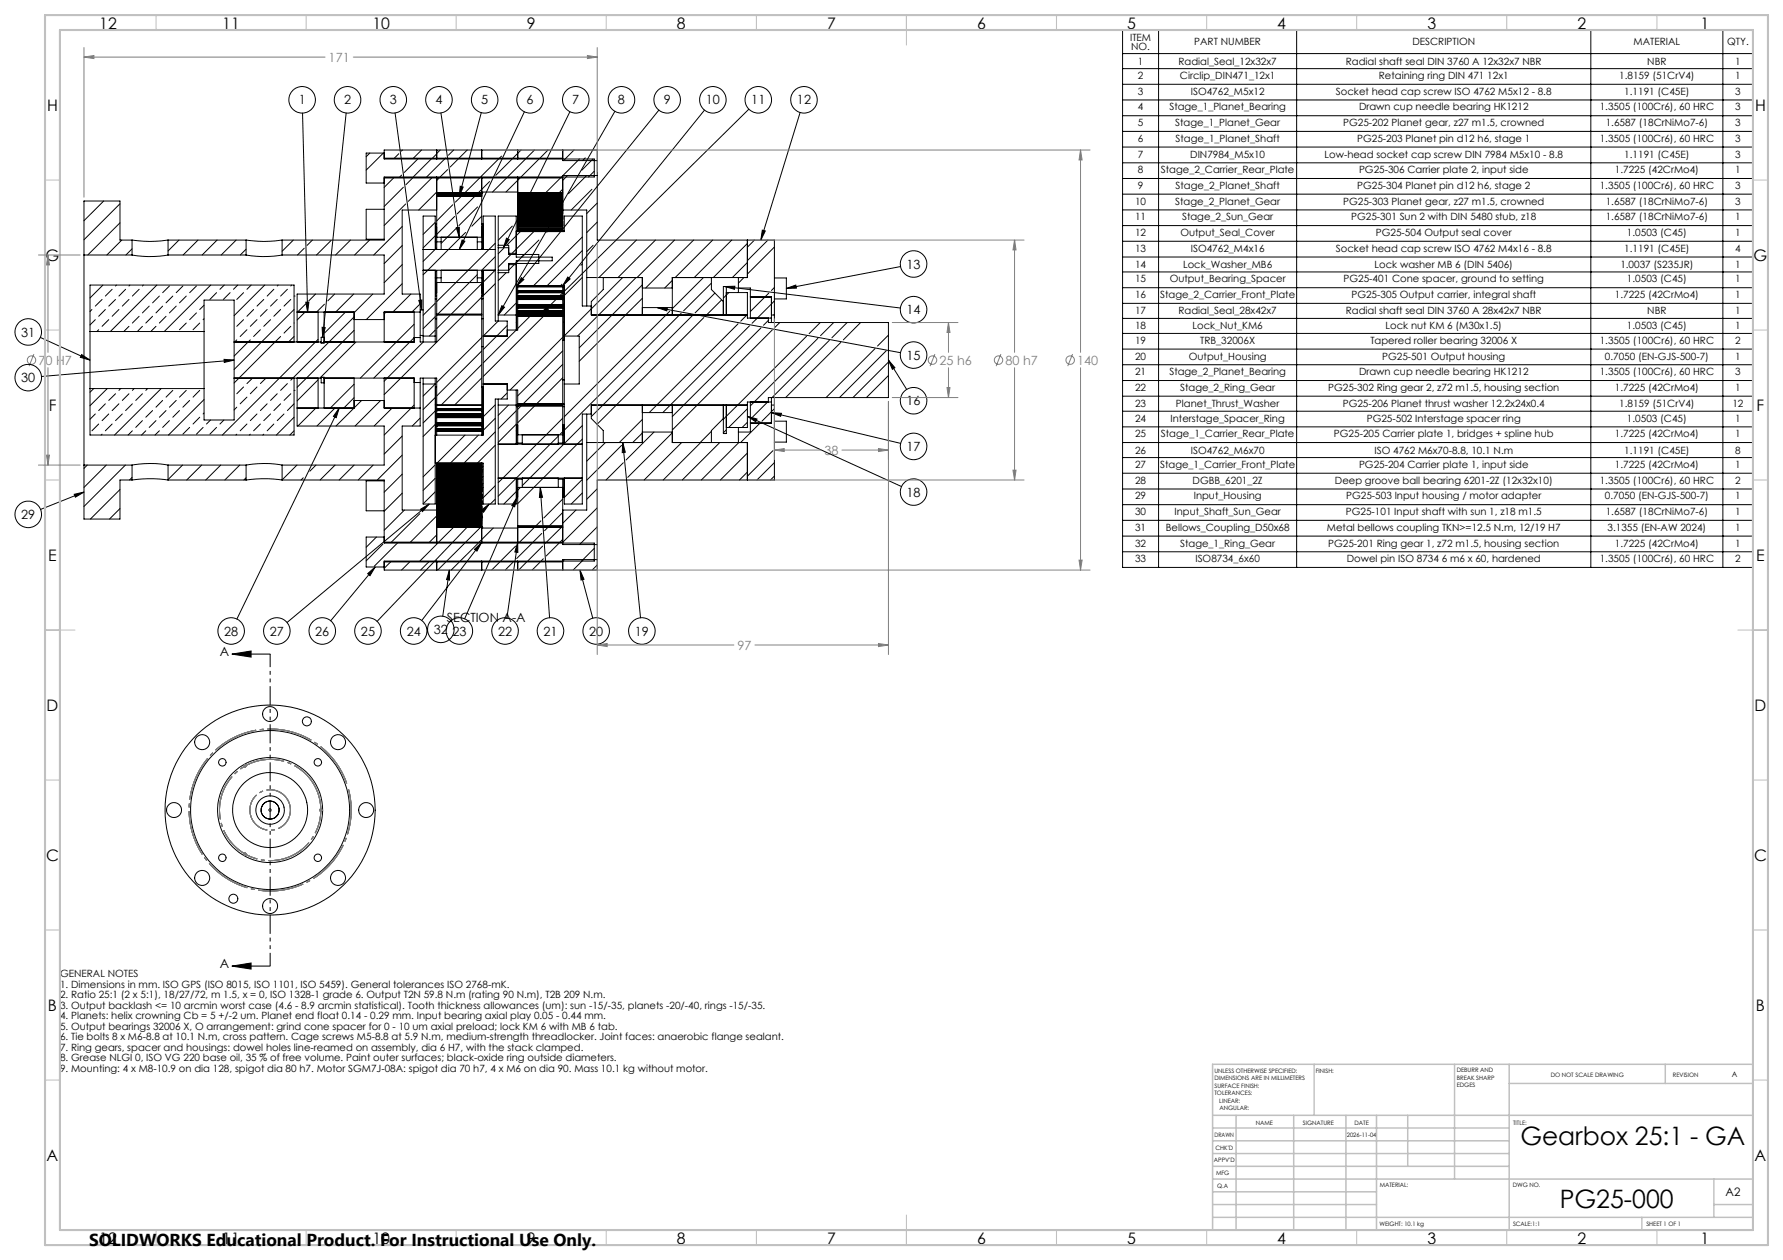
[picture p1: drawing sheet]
<svg xmlns="http://www.w3.org/2000/svg" width="594mm" height="420mm" viewBox="0 0 594 420" stroke-linecap="round" stroke-linejoin="round" font-family="sans-serif">
<g fill="none" stroke="#000" stroke-width=".33">
<path d="M374 10h210v179.1h-210zM374 17.9h210M386 10v179.1M432 10v179.1M530 10v179.1M574 10v179.1M100.8 37.7l1.7 66.3M115.3 37.7l-7.8 74.7M131.6 37.7l8.9 65.6M146.9 37.7l6.1 41.4M160.3 37.6l-7.3 27.8M174.7 37.3l-21.7 45.9"/>
<path d="M189.9 37.2l-22.2 45.4M204.9 37.1l-38.9 67.9M219.5 36.7l-47.5 58.7M234.7 36.7l-47.2 58.5M249.5 36.4l-69.5 68.6M266.6 37.5l-13.1 42.5M374 22.9h210M374 28.1h210M374 33.3h210M374 38.6h210M123.2 51l-1.2 1.2M127.7 51l-5.7 5.7"/>
<path d="M128 51h-6v10h6M128 59.3h59.5M128 52.7h59.5M131.1 59.3l-3.1 3.2M132.9 51.2l-1.5 1.5M133.8 58.4l-.6 .6M134.1 50l-.4 .4M137.5 59.3l-2.2 2.2M139.2 53l-4.5 4.5M140.4 50l-2.7 2.7M143.7 53l-6 6M143.8 59.3l-7.8 7.8"/>
<path d="M145.5 50v3M145.5 59v24h-.4M145.5 51.3l-1.4 1.4M146.3 59.3l-.8 .9M146.6 50l-1.1 1.2M148.1 53l-6 6M148.5 52.6l-.1 .1M149.1 56.5l-2.5 2.5M151.1 50l-1.7 1.7M152.6 53l-2.6 2.7M155.6 50l-2.7 2.7M159.8 59.3l-5 5"/>
<path d="M160.5 59v24h.4v-7.3M160.5 50v3M166.1 53l-6 6M167.1 52.1l-.7 .6M168.8 59.3l-4.7 4.7M170.6 53l-5.4 5.4M172.5 50v3M172.5 59v18M173.3 59.3l-4.7 4.7M173.6 50l-2.7 2.7M175.1 53l-6 6M178.1 50l-2.7 2.7"/>
<path d="M179.6 53l-6 6M182.6 50l-2.7 2.7M186.7 59.3l-4.9 5M187.5 50v3.5h11.5M189.1 58.5l-1.6 1.6M191.2 50l-3.5 3.5M193 53l-6 6M195 52.6l-.9 .9M195.4 58.5l-6 6.1M197.5 53l-3.7 3.8M198 57.1l-2 1.9M199 58.5h-11.5v18.5"/>
<path d="M199 53.5v5M199 53.5v-3.5h-71v3h70v6h-70v21h-34M199 58.5v21.5h59v25M374 43.8h210M374 49h210M374 54.3h210M374 59.5h210M28.2 67l-.2 .2M34.5 67l-6.5 6.6M40 67.9l-12 12M40 74.3l-10.8 10.7M128 69.8h-6v9.9h6"/>
<path d="M134 75.5l-9.5 9.5M134.4 62.4l-6.4 6.4M135.1 68l-7.1 7.2M145 78.6l-4 4M145 74.1l-4 4M145.1 75.7h.4M145.1 75.7v7.3M145.5 74.6h-.4v1.1M145.5 64l-6 6M145.5 70h-11.5v28h6v6M145.5 64.3h15M145.5 64.4h15"/>
<path d="M145.5 64.5h15M145.5 64.6h15M145.5 64.8h15M145.5 64.9h15M145.5 65h15M145.5 65.1h15M145.5 65.2h15M145.5 65.3h15M145.5 65.5h15M145.5 79.1h15M145.5 65.4h15M147 79.1v4.1"/>
<path d="M150.8 68.2l-5.3 5.4M151.4 72.2l-6.3 6.3M152 75.9l1-.1v3.3zM152 76.1l-5 5M153.3 62.1l1 .3-1.3 3zM153.7 65.5l-2 1.9M154 80l.9 .4-1.9 2.8zM155.1 77.5l-14.1 14.1M158.2 65.5l-5.9 5.8M159 79.1v4.1M159.1 69l-6.2 6.2M160.5 74.6h.4v1.1"/>
<path d="M160.5 64.3h.1M160.5 72.1l-3.3 3.3M160.5 64h12M160.5 75.7h.4M163.1 60.5l-3.8 3.8M168.7 79.4l1 .5-2 2.7zM170.7 75.4l-4.7 4.7M172 77.2h16v-5.2h6v30h3M172 77h16M172.5 64.3h.1M172.5 67.6h.1M172.5 68h.1"/>
<path d="M172.5 68.9h.1M172.5 77h.1M172.5 74.7h15M172.5 69.8h15M172.5 70.1l23-.1v22.5M172.5 67h15M172.5 72h15M172.5 64.3h15M172.5 64.4h15M172.5 64.5h15M172.5 64.6h15M172.5 64.8h15"/>
<path d="M172.5 64.9h15M172.5 65h15M172.5 65.1h15M172.5 65.2h15M172.5 65.3h15M172.5 65.4h15M172.5 65.6h15M172.5 65.8h15M172.5 66h15M172.5 66.1h15M172.5 66.2h15M172.5 66.3h15"/>
<path d="M172.5 66.4h15M172.5 66.5h15M172.5 66.7h15M172.5 66.8h15M172.5 66.9h15M172.5 67.1h15M172.5 67.2h15M172.5 67.3h15M172.5 67.4h15M172.5 67.5h15M172.5 67.6h15M172.5 67.7h15"/>
<path d="M172.5 67.8h15M172.5 67.9h15M172.5 68h15M172.5 68.1h15M172.5 68.2h15M172.5 68.3h15M172.5 68.4h15M172.5 68.5h15M172.5 68.6h15M172.5 68.8h15M172.5 69.7h15M172.5 69.5h15"/>
<path d="M172.5 69h15M172.5 69.1h15M172.5 69.4h15M172.5 69.2h15M172.5 69.3h15M172.5 70.1h15M172.5 71.2h15M172.5 71.3h15M172.5 71.1h15M172.5 71h15M172.5 70.9h15M172.5 70.8h15"/>
<path d="M172.5 70.7h15M172.5 70.5h15M172.5 70.4h15M172.5 70.3h15M172.5 70.2h15M172.5 71.7h15M172.5 71.8h15M172.5 73.3h15M172.5 73.1h15M172.5 73h15M172.5 72.9h15M172.5 72.8h15"/>
<path d="M172.5 72.7h15M172.5 72.6h15M172.5 72.5h15M172.5 72.3h15M172.5 72.2h15M172.5 72.1h15M172.5 73.6h15M172.5 73.7h15M172.5 75.3h15M172.5 75.5h15M172.5 75.2h15M172.5 75.1h15"/>
<path d="M172.5 75h15M172.5 74.9h15M172.5 74.8h15M172.5 74.6h15M172.5 74.4h15M172.5 74.3h15M172.5 75.9h15M172.5 74.2h15M172.5 74.1h15M172.5 73.9h15M172.5 73.8h15M172.5 76.1h15"/>
<path d="M172.5 77h15M172.5 76.9h15M172.5 76.8h15M172.5 76.7h15M172.5 76.6h15M172.5 76.5h15M172.5 76.4h15M172.5 76.3h15M172.5 76.2h15M173.4 77.2l-4.6 4.6M177.8 77.2l-7.2 7.2M182.4 77.2l-.3 .2"/>
<path d="M187.5 63.1l-1.2 1.2M194 79l-16.2 16.2M197.2 63.1l-6.9 6.9M199 74l-3.5 3.5M199 67.7l-3.5 3.5M254 76.7l1 .3-1.5 3zM374 64.7h210M374 75.2h210M374 70h210M28 85v70M28 85h16M34 99.8l-2.3 2.2"/>
<path d="M34.3 95l-4.3 4.3M37.4 96.4l-2.3 2.3M38.5 99.8l-2.3 2.2M38.8 95l-.3 .3M40.6 80l-5 5M41.8 96.4l-2.2 2.3M43 99.8l-2.3 2.2M43.3 95l-.3 .3M44 85a33.8 33.8 0 0 0 12 0M44 80a39.4 39.4 0 0 0 12 0M44 83l-2.1 2M44 80h-4v-13h-12v18"/>
<path d="M44 80v5M46.4 96.4l-2.3 2.3M47.8 95l-.4 .3M52.2 95l-15.4 15.5M53.1 98.7l-2.3 2.2M56 80h26M56 85h26M56 80v5M56.4 95.3l-2.2 2.3M57.6 98.7l-2.3 2.2M59.6 80l-3.6 3.7M60.9 95.3l-2.2 2.3"/>
<path d="M62.1 98.7l-2.3 2.2M65.4 95.3l-2.2 2.3M66 80l-5 5M70.2 95l-15.5 15.5M72.1 97.6l-2.2 2.2M72.3 80l-5 5M74.7 95l-1.4 1.4M76.7 97.6l-2.3 2.2M78.7 80l-5 5M79.2 95l-1.4 1.4M81.1 97.6l-2.2 2.2M82 85a33.8 33.8 0 0 0 12 0"/>
<path d="M82 80a39.4 39.4 0 0 0 12 0M82 83.1l-2 1.9M82 80v5M83.7 95l-1.4 1.4M87.9 99.8l-2.3 2.2M88.2 95l-10.2 10.2M91.2 96.4l-2.2 2.3M92.4 99.8l-2.3 2.2M92.7 95l-.3 .3M94 85h34v13h-29v16M94 80v5M95.7 96.4l-2.2 2.3"/>
<path d="M96.9 99.8l-2.3 2.2M97.2 95l-.3 .3M97.7 80l-3.7 3.8M98 98.7h.1M101.4 82.7l-2.3 2.3M104.1 80l-1.8 1.8M105.1 98l-2.2 2.3M110.3 80.2l-4.9 4.8M111.5 98l-2.3 2.3M116.8 80l-5 5M117.8 98l-6 6M123.1 80l-5 5"/>
<path d="M124.2 98l-6.2 6.2M134 81.9l-6 6M134 88.2l-6 6M134 94.6l-12 11.9M136.9 98l-6 6M141 90.1h24M141 83.2h24M145 83.1l-4 4M145 80.6h.1M145 92.6h.1M145 99.6h.5M145 83.2v-11.2h-4v40"/>
<path d="M145 90.1v21.9M145.1 97.6v1h.4M145.1 97.6v-7.3h.4v23.7h-5.5v-1.5M145.1 97.6h.4M145.5 82.6l-.4 .4M145.5 80.6h1.5M145.5 92.6h1.5M145.5 94.2h15M147 90.1v4.1M159 91.6l-13.1 13.1M159 80.6h1.5M159 92.6h1.5"/>
<path d="M159 90.1v4.1M160.5 99l-5.7 5.7M160.5 99.6h.5M160.5 97.6h.4M160.9 97.6v1h-.4M160.9 94.2l-10.5 10.5M160.9 80.6h.1M160.9 92.6h.1M160.9 97.6v-7.3h-.4v54.7M161 83.2v-11.2h4v35h4v5h-8l5-5v-2M161 90.1v54.9h-16M165 81.1l-19.5 19.5"/>
<path d="M165 85.6l-4.5 4.5M165 90l-4 4.1M165 94.6l-4 3.9M166 81.8v.8M166 90.1v.8M166 81.8h3.5v3h10v3h-10v3.1h-3.5M166 90.1h3.5M166 81.8v-9.8h6v13.7h12v1.2h-12v18.1M166 82.6v7.5M166 90.9v14.1M166 82.6h3.5M167.9 82.7l-1.9 1.9"/>
<path d="M168.6 90.9l-2.6 2.6M169.5 88.2h2.5M169.5 84.4h2.5M170.2 84.8l-4.2 4.3M171.3 88.2l-1.9 1.9M172 95.4h.1M172 95.2h16v16.8M172.1 95.2v14.8M172.5 98.5h.1M172.5 98.6h.1M172.5 97.5h.1M172.5 97.3h.1"/>
<path d="M172.5 97.2h.1M172.5 99.5h.1M172.5 97.1h.1M172.5 99.6h.1M172.5 99.7h.1M172.5 95.2h.1M172.5 95.3h.1M172.5 95.4h.1M172.5 98.6h15M172.5 99.6h15M172.5 95.4h15M172.5 99h15"/>
<path d="M172.5 95.2v14.8h-3.5M172.5 97.5h15M172.5 98.5h15M172.5 98.7h15M172.5 98.8h15M172.5 97.4h15M172.5 98.9h15M172.5 97.3h15M172.5 99.1h15M172.5 97.2h15M172.5 99.2h15M172.5 99.3h15"/>
<path d="M172.5 99.4h15M172.5 99.5h15M172.5 97.1h15M172.5 99.7h15M172.5 99.9h15M172.5 95.3h15M172.5 95.7h15M173.7 92.6l.8 .6-2.5 2.2zM174.7 84.8l-3 3M179.5 80l-5.7 5.7M187.2 94.7l-.4 .5M187.5 98.5h.1"/>
<path d="M187.5 98.6h.1M187.5 97.5h.1M187.5 97.3h.1M187.5 97.2h.1M187.5 99.5h.1M187.5 97.1h.1M187.5 99.6h.1M187.5 99.7h.1M187.5 95.2h.1M187.5 95.3h.1M187.5 95.4h.1M187.5 95.2v52.7h.4v-6"/>
<path d="M187.9 95.2v18.2h-.4M187.9 95.4h.1M189.2 92.3l.7 .7-2.4 2.2zM194 83.5l-11.7 11.7M194 92.5l-6 6M194 88l-.5 .4M195.5 92.5v9.5M195.5 92.5h18.5v12.5M197.6 81.8l-2.1 2.1M201 92.5v4l-4 4v4.5h52M207.4 92.5l-19.4 19.5M211.9 92.5l-19.5 19.5"/>
<path d="M212 80l-12.5 12.5M214 95l-21 20.9M214 99.4l-21 21M214 96h10M218.4 80l-12.5 12.5M224 93.5l-2.6 2.5M224.7 80l-12.5 12.5M231.1 80l-16 16M234.4 92.5l-10.4 10.4M237 94.4l-9.2 9.2M237 92.5v4l4 4M237.4 80l-12.5 12.5"/>
<path d="M238.2 97.7l-6.6 6.6M240.4 100l-5 5M241.5 95.5l3.3-.1-.1 1zM241.5 95.5l58.5 7.2M242 97.5h7v8.5h8M242.8 97.5l-1.8 1.9M243.8 80l-12.5 12.5M246 96v1.5M246 96h4v10M246 92.5v3.5M247.8 92.5l-1.8 1.9M249 80v12.5h-25v12.5"/>
<path d="M249 81.2l-11.4 11.3M249 87.5l-5 5M250 99h7v7M251.4 80l-2.4 2.4M255.8 80l-6.8 6.9M256.1 97.7l-6.1 6.1M258 92.7h4v6.9h-4M258 95.8l-1 1M258 82.4l-9 9M262 96.1l3.1-1.1 .2 1zM300 88.8l-38 7.3M374 85.7h210"/>
<path d="M374 80.4h210M374 90.6h210M374 95.9h210M13.4 112.5l16.6 7.5M27.2 118.2l2.8 1.8-3.2-.9zM30 110.5v19M30 110.5v-15.5h68v19M30 110.5h38M30.6 103.2l-.6 .6M31.7 106.6l-1.7 1.7M32.9 109.9l-.6 .6M35.1 103.2l-2.2 2.2"/>
<path d="M36.2 106.6l-2.2 2.2M39.6 103.2l-2.2 2.2M43 108.8l-1.8 1.7M46.4 105.4l-2.3 2.3M47.4 108.8l-1.6 1.7M49.7 102l-2.3 2.3M50.8 105.4l-2.2 2.3M52 108.8l-1.8 1.7M54.2 102l-2.2 2.3M55.3 105.4l-2.2 2.3M58.7 102l-2.3 2.3M62.1 107.7l-2.3 2.2"/>
<path d="M65.4 104.3l-2.2 2.3M66.5 107.7l-2.2 2.2M68 110.5v19M68 106.2l-.3 .4M68 101.8l-1.5 1.4M68 110.5v-10.5h10v40h-10v-10.5M74.6 119.8l3.4 .2-3.3 .8zM78.9 113.3l-.9 .9M81.1 106.6l-2.2 2.2M82.3 109.9l-2.3 2.3M83.4 113.3l-5.4 5.4M84.5 103.2l-2.2 2.2"/>
<path d="M85.6 106.6l-2.2 2.2M86.7 109.9l-2.2 2.3M89 103.2l-2.3 2.2M90.1 106.6l-2.2 2.2M93.5 112.2l-15.5 15.5M93.5 103.2l-2.3 2.2M96.9 108.8l-2.3 2.2M98 103.2l-20 20M98 112.2l-1.9 1.8M99 104h19v10M101.6 104l-2.6 2.7M101.9 100.7h1l-.4 3.3z"/>
<path d="M101.9 101.3l-2.8 2.7M106 113.1l-31.9 31.9M106 104v10M107.3 109.1l1 .1-.8 3.2zM108 104v10.3h-1.1v-.3h-28.9M108 112.4h-1v1.9M108.1 101.4l-2.6 2.6M115.1 104l-7 7M118 105.6l-21.1 21.1M118 110.1l-19 19M118 106.5h10M118.6 114l-12 12"/>
<path d="M128.6 104l-.6 .6M138 108.1l-17.9 17.9M138 112.6l-13.5 13.4M138 104v10h-30M138 112.5h2M138 112.5v.1M139.5 100.1l1-.1v3.3zM139.7 101.5l-2.5 2.5M140 104v8.5M140 103.3h1M140 111.8h1M140 104h-12v10"/>
<path d="M141 112v2l-13 13.1M141 112h4M145 112v2M145 110l-2 2M145 101.1l-4 4M145 105.6l-4 4M145 106.2h.5M145.5 104.7h15M145.5 104.9h15M150 105l-4.5 4.6M154.5 105l-26.5 26.5M160.5 112.5l-15 15"/>
<path d="M160.5 105l-15 .1M160.5 117l-15 15M160.5 115.6h.5M160.5 106.2h.5M166 105h6M167.2 101.9l.9 .5-2.1 2.6zM169 108.5l-8 8M172 105v5l-11 11M172 101l-4 4M172 107.4h.1M172.5 105h.1M172.5 102.6h.1"/>
<path d="M172.5 102.5h.1M172.5 103.6h.1M172.5 103.9h.1M172.5 104.1h.1M172.5 101.7h.1M172.5 104.2h.1M172.5 101.6h.1M172.5 101.5h.1M172.5 104.3h.1M172.5 105h15M172.5 104h15M172.5 102.5h15"/>
<path d="M172.5 102h15M172.5 105.5h15M172.5 105.4h15M172.5 105.2h15M172.5 105.1h15M172.5 103.6h15M172.5 102.6h15M172.5 103.7h15M172.5 102.3h15M172.5 102.2h15M172.5 102.1h15M172.5 103.8h15"/>
<path d="M172.5 103.9h15M172.5 101.9h15M172.5 101.8h15M172.5 104.1h15M172.5 101.7h15M172.5 104.2h15M172.5 101.6h15M172.5 101.5h15M172.5 104.3h15M176.5 105.5l-4 4M181 105.5l-20 20M182 102.3l.7 .8-2.7 1.9z"/>
<path d="M187.5 105h.1M187.5 102.6h.1M187.5 102.5h.1M187.5 103.6h.1M187.5 103.9h.1M187.5 104.1h.1M187.5 101.7h.1M187.5 104.2h.1M187.5 101.6h.1M187.5 101.5h.1M187.5 104.3h.1M187.5 117l-15 15"/>
<path d="M187.5 112.4l-17.6 17.6M187.9 107.4h.1M188 112v16M188 112h5v16h-5M214 102.5h10M219 102.5l3.3 .1-.2 1zM219 102.5l81 15.1M223.1 103.8l-35.1 35.1M226.9 104.5l-38.9 38.9M230.7 105.1l-33.7 33.8M234.5 105.9l-35.6 35.5M241 105v-9.5h1v9.5"/>
<path d="M245.9 107.9l-29.6 29.6M249 104.8l-2.2 2.3M249.7 108.6l-28.9 28.9M253.5 109.3l-29.5 29.5M256 106.8l-1.6 1.6M256 106v1.5h40v25h-40v1.5M257 106v1.5M257 105.8l-.2 .2M257 105h1M257.3 110l-33.3 33.3M258 105v2.5M258 100.3l-7.5 7.5"/>
<path d="M258 104.8l-.2 .2M259.8 107.5l-1.6 1.6M268.7 112.1l-27.7 27.7M272.5 112.8l-22.5 22.5M273.3 107.5l-3.7 3.7M276.3 113.4l-19.1 19.1M277.7 107.5l-4.3 4.4M280.1 114.1l-18.4 18.4M282.2 107.5l-5.1 5.1M286.7 107.5l-5.7 5.8M291.5 116.2l-16.3 16.3M295.3 116.9l-15.6 15.6"/>
<path d="M296 111.7l-3.7 3.6M374 101.1h210M374 106.1h210M374 111.1h210M374 116.4h210M30 129.5h38M31.2 129.5l-1.2 1.3M31.7 138l-1.7 1.8M35.1 134.6l-2.2 2.3M35.7 129.5l-5.7 5.7M36.2 138l-2.2 2.2M38.5 131.3l-2.3 2.2"/>
<path d="M39.6 134.6l-2.2 2.3M40.2 129.5l-.6 .6M40.7 138l-2.2 2.2M43 131.3l-2.3 2.2M44.1 134.6l-2.3 2.3M44.7 129.5l-.6 .6M47.4 131.3l-2.2 2.2M49.2 129.5l-.6 .6M50.8 136.9l-2.2 2.2M53.7 129.5l-15.5 15.5M54.2 133.5l-2.2 2.2M55.3 136.9l-2.2 2.2"/>
<path d="M57.6 130.1l-2.3 2.3M58.7 133.5l-2.3 2.2M59.8 136.9l-2.2 2.2M62.1 130.1l-2.3 2.3M63.2 133.5l-2.3 2.2M66.5 139.1l-2.2 2.2M66.5 130.1l-2.2 2.3M68 133.2l-11.9 11.8M68 137.7l-.3 .3M70.1 140l-1.3 1.3M74.6 140l-1.3 1.3M78 126h28.9v-.2h1.1v10.2"/>
<path d="M78 120l-64.2 5.5M78.9 135.7l-.9 .9M81.1 129l-2.2 2.3M82.3 132.4l-2.3 2.2M84.1 126l-1.8 1.9M85.6 138l-2.2 2.2M85.6 129l-2.2 2.3M88.6 126l-1.9 1.9M89 134.6l-2.3 2.3M90.1 138l-2.2 2.2M92.4 131.3l-2.3 2.2M93.5 134.6l-2.3 2.3"/>
<path d="M94.6 138l-2.2 2.2M95.7 127.9l-2.2 2.2M96.9 131.3l-2.3 2.2M98 130.1h.1M98 139.1l-5.9 5.9M98 134.6l-2.3 2.3M98 126v19h-68v-15.5M99 126v16h29v13h-34M105.2 136l-6 6M106 126.6l-7 7M106 126v10M107 125.8v1.8h1"/>
<path d="M108 126h30v10M111.6 136l-6 6M113 136l-1 3.2-.9-.4zM113 136l-34.1 70.4M118 128.1l-8 7.9M118 132.6l-3.5 3.4M118 126v10h-19M118 133.5h10M120.4 133.5l-8.5 8.5M126.8 133.5l-8.5 8.5M128 126v10h12M130.6 136l-6 6"/>
<path d="M138 135l-10 10M138 127.5h2M140 127.5v8.5M140 139.4l-2.7 2.6M140 136v6h-6v28h26.5M140 127.5v-1.5h5.5v19M141 126v2M141 128v40h4v-40M141 128h4M145 126v2M145 128l-4 4M145 132.5l-4 4"/>
<path d="M145 137l-4 4M145 135h.1M145.5 135h.1M145.5 137.9h.1M145.5 136.9h.1M145.5 136.6h.1M145.5 136.5h.1M145.5 139h.1M145.5 136.4h.1M145.5 139.2h.1M145.5 129h-.4v16M145.5 135h15"/>
<path d="M145.5 138h15M145.5 137.9h15M145.5 136.8h15M145.5 138.1h15M145.5 136.7h15M145.5 138.2h15M145.5 138.3h15M145.5 136.6h15M145.5 138.4h15M145.5 138.5h15M145.5 138.6h15M145.5 138.7h15"/>
<path d="M145.5 136.5h15M145.5 138.8h15M145.5 138.9h15M145.5 139h15M145.5 136.4h15M145.5 139.2h15M160.5 135h.1M160.5 137.9h.1M160.5 136.9h.1M160.5 136.6h.1M160.5 136.5h.1M160.5 139h.1"/>
<path d="M160.5 136.4h.1M160.5 139.2h.1M160.5 129h.4v16M160.5 121.5l-13.5 13.5M160.5 126l-9.1 9M160.9 135h.1M161 128h8v5h-4v35h-4v-13.6h-16M165 139.4l-4 4.1M165 135l-4 3.9M166 133v2M166 135h6M166 135v33h6v-8.6"/>
<path d="M169 131l-2.1 2M169 130h3.5v17.9h-.4v-6M169.4 135l-3.4 3.4M172 130v5M172 136.9l-6 6M172 135v13M172 135.6h.5M172.5 134.6h.1M172.5 134.7h.1M172.5 135.3h15M172.5 134.7h15M172.5 134.6h15"/>
<path d="M172.5 134.5h15M173.6 135.3l-1.1 1.1M178.1 135.3l-5.6 5.6M187.5 134.6h.1M187.5 134.7h.1M187.5 139.4l-21.5 21.5M187.5 121.4l-13.1 13.1M187.5 125.9l-8.6 8.6M187.5 135.6h.5M187.5 126.6h.5M188 128v20M195.5 138v9.5"/>
<path d="M197 138h-3v30h-6v-8.6M214 139.8l-7.7 7.7M214 135v12.5h-18.5M214 137.5h10M224 135v12.5h25v12.5M241 139.5l-4 4v4M241 135v9.5h1v-9.5M249 138.8l3.2 .9-.4 .9zM249 136.3l-6.3 6.2M249 135h-52v4.5l4 4v4M249 138.8l51.4 23.4M250 134v10h-4"/>
<path d="M256 133.8l-5.3 5.2M257 132.5v1.5M257 137.5l3.3 .3-.2 1zM257 135h1M257 134v7h-7M257 134h-8v8.5h-7M257 137.5l43.1 10.3M257.1 137.2l-3.3 3.2M258 132.5v2.5M258 136.3l-.8 .7M258 135v25h-59v21.5M295.9 120.8l-11.7 11.7"/>
<path d="M296 120l2.1 2.6-.8 .5zM296 125.2l-7.4 7.3M296 120l6 9.8M374 121.6h210M374 126.8h210M374 132.1h210M374 137.1h210M28 155v18h12v-13h4M28 155h16M29.1 155l-1.1 1.1M32.9 141.3l-2.3 2.3M34 144.7l-.3 .3"/>
<path d="M35.4 155l-7.4 7.5M37.4 141.3l-2.3 2.3M41.8 155l-13.8 13.8M44 155a34.2 34.2 0 0 1 12 0M44 159.2l-.9 .8M44 155v5M44.1 143.6l-1.4 1.4M47.4 140.2l-2.2 2.3M48.6 143.6l-1.4 1.4M52 140.2l-2.3 2.3M53.1 143.6l-1.5 1.4M56 155h26"/>
<path d="M56 155v5M56.4 140.2l-2.2 2.3M60.8 155l-4.8 4.9M63.2 142.5l-2.3 2.2M67.2 155l-5 5M67.7 142.5l-2.3 2.2M72.1 142.5l-2.2 2.2M73.5 155l-5 5M78.9 144.7l-.3 .3M79.9 155l-5 5M82 155a34.2 34.2 0 0 1 12 0M82 159.3l-.8 .7"/>
<path d="M82 155v5M82.3 141.3l-2.3 2.3M83.4 144.7l-.3 .3M86.7 141.3l-2.2 2.3M87.9 144.7l-.3 .3M91.2 141.3l-2.2 2.3M94 155v5M98 143.6l-1.4 1.4M98.9 155l-4.9 5M101 159.3l-.7 .7M105.3 155l-2.1 2.1M111.6 155l-5 5"/>
<path d="M118 155l-5 5M124.3 155l-5 5M134 145.4l-6 6M134 151.7l-8.3 8.3M134 158.1l-6 6M145 141.5l-4 4M145 155l-4 3.9M145 159.4l-4 4.1M145.5 141.9h.1M145.5 142.9h.1M145.5 143.4h.1M145.5 141.1h.1"/>
<path d="M145.5 143.5h.1M145.5 141h.1M145.5 143.6h.1M145.5 140.8h.1M145.5 155.6h.1M145.5 154.4h.1M145.5 158.9h.1M145.5 156.4h.1M145.5 141.7h15M145.5 159.8h15M145.5 141h15M145.5 155h15"/>
<path d="M145.5 154.4v8.2M145.5 141.8h15M145.5 159.5h15M145.5 142.9h15M145.5 143h15M145.5 143.1h15M145.5 141.6h15M145.5 141.5h15M145.5 141.4h15M145.5 141.3h15M145.5 143.2h15M145.5 143.3h15"/>
<path d="M145.5 141.2h15M145.5 143.4h15M145.5 141.1h15M145.5 143.5h15M145.5 140.9h15M145.5 143.6h15M145.5 140.8h15M145.5 156.4h15M145.5 155.6h15M145.5 155.5h15M145.5 155.3h15M145.5 155.2h15"/>
<path d="M145.5 155.1h15M145.5 154.9h15M145.5 154.8h15M145.5 154.7h15M145.5 154.6h15M145.5 154.5h15M145.5 158.9h15M145.5 158.7h15M145.5 158.6h15M145.5 158.5h15M145.5 158.4h15M145.5 158.2h15"/>
<path d="M145.5 158.1h15M145.5 158h15M145.5 157.9h15M145.5 157.8h15M145.5 157.7h15M145.5 157.6h15M145.5 157.5h15M145.5 157.4h15M145.5 157.3h15M145.5 157.2h15M145.5 157.1h15M145.5 157h15"/>
<path d="M145.5 156.9h15M145.5 156.8h15M145.5 156.7h15M145.5 156.5h15M145.5 159.9h15M145.5 159.6h15M154.9 145l-9.3 9.4M159.4 145l-9.4 9.4M160.5 154.4v26.6M160.5 141.9h.1M160.5 142.9h.1M160.5 143.4h.1"/>
<path d="M160.5 141.1h.1M160.5 143.5h.1M160.5 141h.1M160.5 143.6h.1M160.5 140.8h.1M160.5 155.6h.1M160.5 154.4h.1M160.5 158.9h.1M160.5 156.4h.1M165 144l-10.4 10.4M165 148.4l-6 6M166 148h28"/>
<path d="M166 159.4h28M172 141.4l-6 6M172 147.7h.1M172 159.7h.1M172 143.6h.1M172.1 141.9h.4M172.5 141.7l-.4 .2M172.5 147.7h1.5M172.5 159.7h1.5M172.5 144.9h15M174 144.9v3.1M174 159.4v3.1"/>
<path d="M186 145.4l-20 20M186 147.7h1.5M186 159.7h1.5M186 144.9v3.1M186 159.4v3.1M187.5 141.7l.4 .2M187.5 141.9h.4M187.8 148l-13.8 13.9M187.9 143.5l-1.5 1.4M187.9 147.7h.1M187.9 159.7h.1M187.9 143.6h.1"/>
<path d="M194 159.8l-6 6M194 146.4l-21.5 21.5M194 141.9l-6 6M195.5 147.5v22.5h-8M201.7 147.5l-6.2 6.2M207.1 148.5l-11.6 11.6M207.5 147.5l.8 3.3-1 .1zM207.5 147.5l5.9 58.4M207.6 154.3l-5.7 5.7M208 147.5h.1M214 144.3l-3.2 3.2M214 144h10"/>
<path d="M217.9 144l-9.3 9.3M224 144.3l-14.9 14.8M227.1 147.5l-12.5 12.5M233.4 147.5l-12.5 12.5M237 143.8l-3.7 3.7M239.8 147.5l-12.5 12.5M242 143.3l-1 1M246 142.5v1.5M246 144v3.5M246.1 147.5l-12.5 12.5M249 140.8l-1.8 1.7M249 151l-9 9"/>
<path d="M249 157.4l-2.7 2.6M253.1 141.2l-6.4 6.3M257.5 150.2l-8.5 8.5M258 140.4h4v7h-4M258 158.7l-1.3 1.3M258 154.2l-5.8 5.8M374 147.5h210M374 157.7h210M374 142.3h210M374 152.5h210M24.7 164.8l3.3-.8-2.9 1.7zM28 164l-14.5 5.8"/>
<path d="M40 163.2l-9.9 9.8M40 169.5l-3.5 3.5M44 160a42.2 42.2 0 0 1 12 0M56 160h26M82 160a42.2 42.2 0 0 1 12 0M94 160h34v21h70v6h-70v3h71v-3.5M125.4 179l-3.4 3.4M128 160.3h-6v10h6M128 179h-6v10h6M134 164.4l-6 6M134.7 170l-6.7 6.8M139.9 171.2l-9.5 9.5"/>
<path d="M140.1 169.7l2.9-1.7-2.2 2.5zM143 168l-47.4 39.5M145 164l-4 3.9M145.5 162.6v18.4M145.5 161.3h.1M145.5 162.5h.1M145.5 178.3l-2.4 2.4M145.5 160.2h15M145.5 170.2h15M145.5 173h15M145.5 165.5h15M145.5 162.5h15"/>
<path d="M145.5 175.3h15M145.5 175.4h15M145.5 175.7h15M145.5 175.6h15M145.5 175.5h15M145.5 175.2h15M145.5 175.1h15M145.5 175h15M145.5 174.9h15M145.5 174.8h15M145.5 174.7h15M145.5 174.5h15"/>
<path d="M145.5 174.4h15M145.5 174.3h15M145.5 174.2h15M145.5 174.1h15M145.5 174h15M145.5 173.9h15M145.5 173.8h15M145.5 173.7h15M145.5 173.6h15M145.5 173.5h15M145.5 173.4h15M145.5 173.2h15"/>
<path d="M145.5 173.1h15M145.5 172.9h15M145.5 172.8h15M145.5 172.7h15M145.5 172.6h15M145.5 172.5h15M145.5 172.4h15M145.5 172.3h15M145.5 172.2h15M145.5 172h15M145.5 171.9h15M145.5 171.8h15"/>
<path d="M145.5 171.7h15M145.5 171.6h15M145.5 171.5h15M145.5 171.4h15M145.5 171.1h15M145.5 170.4h15M145.5 170.3h15M145.5 171h15M145.5 170.5h15M145.5 170.6h15M145.5 170.9h15M145.5 170.7h15"/>
<path d="M145.5 170.8h15M145.5 169.9h15M145.5 168.8h15M145.5 168.7h15M145.5 168.9h15M145.5 169h15M145.5 169.1h15M145.5 169.2h15M145.5 169.3h15M145.5 169.4h15M145.5 169.5h15M145.5 169.6h15"/>
<path d="M145.5 169.7h15M145.5 169.8h15M145.5 168.4h15M145.5 168.3h15M145.5 167h15M145.5 166.9h15M145.5 166.8h15M145.5 167.1h15M145.5 167.2h15M145.5 167.3h15M145.5 167.4h15M145.5 167.5h15"/>
<path d="M145.5 167.6h15M145.5 167.7h15M145.5 167.8h15M145.5 167.9h15M145.5 168h15M145.5 168.1h15M145.5 166.4h15M145.5 166.3h15M145.5 164.8h15M145.5 164.7h15M145.5 164.5h15M145.5 164.9h15"/>
<path d="M145.5 165h15M145.5 165.1h15M145.5 165.2h15M145.5 165.3h15M145.5 165.4h15M145.5 165.7h15M145.5 164.1h15M145.5 165.8h15M145.5 165.9h15M145.5 166h15M145.5 166.2h15M145.5 163.9h15"/>
<path d="M145.5 162.6h15M145.5 162.7h15M145.5 162.8h15M145.5 162.9h15M145.5 163h15M145.5 163.1h15M145.5 163.2h15M145.5 163.3h15M145.5 163.4h15M145.5 163.5h15M145.5 163.6h15M145.5 163.7h15"/>
<path d="M145.5 163.8h15M145.5 160.1h15M145.5 160h15M145.5 160.4h15M145.5 160.5h15M145.5 160.6h15M145.5 160.7h15M145.5 160.8h15M145.5 161h15M145.5 161.1h15M145.5 161.2h15M145.5 161.6h15"/>
<path d="M145.5 161.8h15M145.5 161.9h15M145.5 162h15M145.5 162.1h15M145.5 162.2h15M145.5 162.3h15M151.1 175.7l-4.9 5M160.1 175.7l-4.9 5M160.3 170.1l2.7-2.1-1.9 2.8zM160.5 175.7h.1M160.5 172.5h.1M160.5 162.6h.1"/>
<path d="M160.5 161.3h.1M160.5 162.5h.1M160.5 172h-15l-8.8 8.7M160.5 176h12M163 168l-37.4 39.1M164.3 176l-4.7 4.7M165 161.9l-4 4M165 166.4l-1.6 1.6M172 163.9l-4.1 4.1M172.1 165.5v-6h.4v21.5M172.1 165.5l.4 .2M172.1 165.5h.4"/>
<path d="M172.3 165.7l-.9 3.2-.9-.4zM172.3 165.7l-17.5 40.6M172.5 175.7h.1M172.5 175.3h14.9M172.5 162.5h15M172.5 175.4h15M172.5 175.7h15M172.5 175.6h15M172.5 175.5h15M173.4 162.5l-1.3 1.3M178.1 175.7l-5 5M180 162.5l.7 3.3h-1z"/>
<path d="M180 162.5l3.1 43.4M180.2 173.6l-1.7 1.7M180.5 177.8l-2.9 2.9M182.6 175.7l-1.2 1.2M187.1 175.7l-5 5M187.5 166.4l-6.3 6.3M187.5 179.8l-.9 .9M187.5 170.8l-4.5 4.5M187.5 165.5h.4M187.9 165.5l-.4 .2M187.9 165.5v-6h-.4v22h11.5M191.9 170l-4.4 4.4"/>
<path d="M194 164.3l-3.7 3.7M199 162.9l-3.5 3.5M199 169.3l-11.5 11.5M199 175.6l-5.9 5.9M374 173.4h210M374 168.2h210M374 163h210M374 178.7h210M122.5 191.2l2.5-2.2-1.7 2.9zM125 189l-14.8 17.9M127.6 181.4l-5.6 5.6M128 180.7h59.5"/>
<path d="M128 187.3h59.5M130.1 187.3l-2.1 2.2M132.4 181l-7.7 7.8M136.5 187.3l-2.7 2.7M142.8 187.3l-2.7 2.7M145.5 187v3M145.9 181l-6 6M148.6 187.3l-2.8 2.7M149.7 190l.1 3.4-1-.2zM149.7 190l-2.2 15.4M153 187.3l-2.7 2.7M154.8 181l-6 6"/>
<path d="M158.1 183.1l2.4-2.3-1.6 2.9zM159.3 181l-6 6M160.5 187v3M160.5 180.8l-20 26M166.5 187.3l-2.7 2.7M170.9 187.4l-2.6 2.6M171.8 182.1l-5 4.9M172.5 187v3M172.5 180.8v3.3l-1-.1zM172.5 180.8l-3.6 25.2M175.5 187.3l-2.7 2.7M177.3 181l-5.2 5.2"/>
<path d="M180 187.3l-2.7 2.7M180.8 182.1l-5 4.9M181 186.2l-.7 .8M181.8 181l-.1 .1M186.3 181l-4.3 4.3M188.1 186.5l-.6 .6M193.2 190l1.4 3.1-1 .2zM193.2 190l4.3 16.1M194.4 186.5l-3.5 3.5M198 182.8l-4.3 4.2M199 181.5v5M199 188.3l-1.7 1.7"/>
<path d="M199 186.5h-11.5v3.5M374 183.9h210"/>
<circle cx="100.7" cy="33.3" r="4.4"/>
<circle cx="115.8" cy="33.3" r="4.4"/>
<circle cx="131" cy="33.3" r="4.4"/>
<circle cx="146.2" cy="33.3" r="4.4"/>
<circle cx="161.4" cy="33.3" r="4.4"/>
<circle cx="176.6" cy="33.3" r="4.4"/>
<circle cx="191.8" cy="33.3" r="4.4"/>
<circle cx="207" cy="33.3" r="4.4"/>
<circle cx="222.3" cy="33.3" r="4.4"/>
<circle cx="237.5" cy="33.3" r="4.4"/>
<circle cx="252.6" cy="33.3" r="4.4"/>
<circle cx="267.8" cy="33.3" r="4.4"/>
<circle cx="304.4" cy="88" r="4.4"/>
<circle cx="9.4" cy="110.7" r="4.4"/>
<circle cx="304.4" cy="118.4" r="4.4"/>
<circle cx="304.4" cy="103.2" r="4.4"/>
<circle cx="9.4" cy="125.9" r="4.4"/>
<circle cx="304.4" cy="133.6" r="4.4"/>
<circle cx="304.4" cy="148.8" r="4.4"/>
<circle cx="9.4" cy="171.5" r="4.4"/>
<circle cx="304.4" cy="164" r="4.4"/>
<circle cx="77" cy="210.3" r="4.4"/>
<circle cx="92.2" cy="210.3" r="4.4"/>
<circle cx="107.4" cy="210.3" r="4.4"/>
<circle cx="122.6" cy="210.3" r="4.4"/>
<circle cx="137.8" cy="210.3" r="4.4"/>
<circle cx="146.9" cy="209.8" r="4.4"/>
<circle cx="153" cy="210.3" r="4.4"/>
<circle cx="168.3" cy="210.3" r="4.4"/>
<circle cx="183.4" cy="210.3" r="4.4"/>
<circle cx="198.6" cy="210.3" r="4.4"/>
<circle cx="213.8" cy="210.3" r="4.4"/>
<circle cx="90" cy="238" r="2.49"/>
<circle cx="67.4" cy="247.4" r="2.51"/>
<circle cx="74.1" cy="254.1" r="1.24"/>
<circle cx="102.2" cy="240.4" r="1.5"/>
<circle cx="105.9" cy="254.1" r="1.24"/>
<circle cx="112.6" cy="247.4" r="2.51"/>
<circle cx="58" cy="270" r="2.49"/>
<circle cx="90" cy="270" r="3"/>
<circle cx="90" cy="270" r="12.5"/>
<circle cx="90" cy="270" r="4.7"/>
<circle cx="90" cy="270" r="26.5"/>
<circle cx="90" cy="270" r="35"/>
<circle cx="90" cy="270" r="17.5"/>
<circle cx="122" cy="270" r="2.5"/>
<circle cx="67.4" cy="292.6" r="2.51"/>
<circle cx="74.1" cy="285.9" r="1.24"/>
<circle cx="77.7" cy="299.6" r="1.5"/>
<circle cx="105.9" cy="285.9" r="1.24"/>
<circle cx="112.6" cy="292.7" r="2.51"/>
<circle cx="90" cy="302" r="2.49"/>
</g>
<g fill="none" stroke="#808080" stroke-width=".33">
<path d="M28 19l3.3-.5v1zM28 15.9v49.8M28 19h80.3M117.7 19h81.3M195.7 18.5l3.3 .5-3.3 .5zM199 15.9v41.3M161.7 50h201.4M360 50l.5 3.3h-1zM360 50v67.5M12.8 85h13.9M16 85l.5 3.3h-1zM16 85v32.5"/>
<path d="M199 81.3v136.9M250.3 80h90.9M338 80l.5 3.3h-1zM338 80v37.5M11.3 118l-1.6 4M258 106.3v46.9M297.3 107.5h21.9M311.5 118l-1.7 4M316 107.5l.5 3.3h-1zM316 107.5v10M333.4 118l-1.5 4M357.3 118l-1.6 4"/>
<path d="M16 122.6v32.4M296 133.8v84.4M297.3 132.5h21.9M315.5 129.2h1l-.5 3.3zM316 122.6v9.9M338 122.6v37.4M360 122.6v67.4M12.8 155h13.9M15.5 151.7h1l-.5 3.3zM258 150l3.3-.5v1zM258 150h15.5M280.5 150h15.5"/>
<path d="M292.7 149.5l3.3 .5-3.3 .5zM337.5 156.7h1l-.5 3.3zM250.3 160h90.9M161.7 190h201.4M359.5 186.7h1l-.5 3.3zM199 215l3.3-.5v1zM199 215h45.5M251.5 215h44.5M292.7 214.5l3.3 .5-3.3 .5zM81 255.4h1.1M81.2 255l.7 .7M81.6 254.9v1"/>
<path d="M81.9 255l-.7 .7M89.5 270h1M89.6 269.7l.7 .7M90 269.5v1M90.3 269.7l-.7 .7M106.4 270h1M106.5 269.7l.7 .7M106.9 269.5v1M107.2 269.7l-.7 .7M81 284.6h1.1M81.2 284.3l.7 .7M81.6 284.1v1"/>
<path d="M81.9 284.3l-.7 .7"/>
<circle cx="10.5" cy="120" r="1.41"/>
<circle cx="310.7" cy="120" r="1.41"/>
<circle cx="332.7" cy="120" r="1.41"/>
<circle cx="356.5" cy="120" r="1.4"/>
</g>
<path d="M77.3 218l6.3-1v2zM77.3 218h12.7M77.3 322l6.3-1v2zM77.3 322h12.7" fill="none" stroke="#000" stroke-width=".35"/>
<path d="M96.5 268a6.8 6.8 0 0 0-11.4-2.7 6.8 6.8 0 0 0 3.1 11.2 6.8 6.8 0 0 0 8.4-8.1l-.1-.4" fill="none" stroke="#808080" stroke-width=".33" stroke-dasharray="15.2 1.3 1.3 1.3" stroke-dashoffset="5.5" stroke-linecap="butt"/>
<path d="M106.1 265.1a16.9 16.9 0 0 0-28.2-6.9 16.9 16.9 0 0 0 7.6 28 16.9 16.9 0 0 0 20.9-20l-.3-1.1" fill="none" stroke="#808080" stroke-width=".33" stroke-dasharray="15.2 1.3 1.3 1.3" stroke-dashoffset="2.2" stroke-linecap="butt"/>
<path d="M115.8 262.1a27 27 0 0 0-45.2-10.9 27 27 0 0 0 12.4 44.9 27 27 0 0 0 33.2-32.6l-.4-1.4" fill="none" stroke="#808080" stroke-width=".33" stroke-dasharray="15.2 1.3 1.3 1.3" stroke-dashoffset="-1" stroke-linecap="butt"/>
<path d="M90 218v104" fill="none" stroke="#000" stroke-width=".35" stroke-dasharray="6.3 1.3 1.3 1.3 1.3 1.3" stroke-dashoffset="2" stroke-linecap="butt"/>
<g fill="none" stroke="#c0c0c0" stroke-width=".35">
<path d="M52 5v5M102 5v5M152 5v5M202 5v5M252 5v5M302 5v10M352 5v5M402 5v5M452 5v5M502 5v5M552 5v5M15 60h5"/>
<path d="M584 60h5M15 110h5M584 110h5M15 160h5M584 160h5M15 210h10M579 210h10M15 260h5M584 260h5M15 310h5M584 310h5M15 360h5"/>
<path d="M584 360h5M52 410v5M102 410v5M152 410v5M202 410v5M252 410v5M302 405v10M352 410v5M402 410v5M452 410v5M502 410v5M552 410v5"/>
</g>
<g fill="none" stroke="#c0c0c0" stroke-width=".5">
<path d="M437.8 354.8v17M484.6 354.8v38.2M502.8 354.8v55.2M554.8 354.8v6.4M584 354.8h-180v55.2M404 371.8h180M404 376h98.8M411.8 371.8v38.2M431 371.8v38.2M448.4 371.8v38.2M458.6 371.8v38.2M469 371.8v17"/>
<path d="M502.8 361.2h81.2M404 388.8h98.8M404 384.5h98.8M404 380.3h98.8M404 397.3h54.6M404 393h180M571 393v12.8M404 405.8h180M404 401.5h54.6M547 405.8v4.2M571 401.5h13"/>
</g>
<path d="M15 5h574v410h-574zM20 10h564v400h-564z" fill="none" stroke="#c0c0c0" stroke-width=".7"/>
<g fill="#000">
<path d="M101.9 100.7h1l-.4 3.3zM107.3 109.1l1 .1-.8 3.2zM139.5 100.1l1-.1v3.3zM154 80l.9 .4-1.9 2.8zM152 75.9l1-.1v3.3zM153.3 62.1l1 .3-1.3 3zM168.7 79.4l1 .5-2 2.7zM167.2 101.9l.9 .5-2.1 2.6zM173.7 92.6l.8 .6-2.5 2.2zM182 102.3l.7 .8-2.7 1.9zM189.2 92.3l.7 .7-2.4 2.2zM219 102.5l3.3 .1-.2 1zM254 76.7l1 .3-1.5 3zM262 96.1l3.1-1.1 .2 1zM241.5 95.5l3.3-.1-.1 1zM296 120l2.1 2.6-.8 .5zM257 137.5l3.3 .3-.2 1zM249 138.8l3.2 .9-.4 .9zM207.5 147.5l.8 3.3-1 .1zM180 162.5l.7 3.3h-1zM193.2 190l1.4 3.1-1 .2zM172.3 165.7l-.9 3.2-.9-.4zM172.5 180.8v3.3l-1-.1zM158.1 183.1l2.4-2.3-1.6 2.9zM160.3 170.1l2.7-2.1-1.9 2.8zM122.5 191.2l2.5-2.2-1.7 2.9zM140.1 169.7l2.9-1.7-2.2 2.5zM113 136l-1 3.2-.9-.4zM24.7 164.8l3.3-.8-2.9 1.7zM74.6 119.8l3.4 .2-3.3 .8zM27.2 118.2l2.8 1.8-3.2-.9zM149.7 190l.1 3.4-1-.2z"/>
<path d="M77.3 218l6.3-1v2zM77.3 322l6.3-1v2z"/>
</g>
<path d="M195.7 18.5l3.3 .5-3.3 .5zM28 19l3.3-.5v1zM199 215l3.3-.5v1zM292.7 214.5l3.3 .5-3.3 .5zM258 150l3.3-.5v1zM292.7 149.5l3.3 .5-3.3 .5zM316 107.5l.5 3.3h-1zM315.5 129.2h1l-.5 3.3zM338 80l.5 3.3h-1zM337.5 156.7h1l-.5 3.3zM16 85l.5 3.3h-1zM15.5 151.7h1l-.5 3.3zM360 50l.5 3.3h-1zM359.5 186.7h1l-.5 3.3z" fill="#808080"/>
<g font-size="8.5">
<text x="506.5" y="381.8">Gearbox 25:1 - GA</text>
<text x="519.6" y="402.7">PG25-000</text>
</g>
<text font-size="5.8" x="29.7" y="415.3">SOLIDWORKS Educational Product. For Instructional Use Only.</text>
<g font-size="5.3">
<text x="33.1" y="9.5">12</text>
<text x="74.1" y="9.5">11</text>
<text x="124.1" y="9.5">10</text>
<text x="175.5" y="9.5">9</text>
<text x="225.5" y="9.5">8</text>
<text x="275.5" y="9.5">7</text>
<text x="325.5" y="9.5">6</text>
<text x="375.5" y="9.5">5</text>
<text x="425.5" y="9.5">4</text>
<text x="475.5" y="9.5">3</text>
<text x="525.5" y="9.5">2</text>
<text x="566.5" y="9.5">1</text>
<text x="15.7" y="37">H</text>
<text x="584.7" y="37">H</text>
<text x="15.2" y="87">G</text>
<text x="584.2" y="87">G</text>
<text x="16.2" y="137">F</text>
<text x="585.2" y="137">F</text>
<text x="16.1" y="187">E</text>
<text x="585.1" y="187">E</text>
<text x="15.5" y="237">D</text>
<text x="584.5" y="237">D</text>
<text x="15.4" y="287">C</text>
<text x="584.4" y="287">C</text>
<text x="16" y="337.1">B</text>
<text x="585" y="337.1">B</text>
<text x="15.5" y="387">A</text>
<text x="584.5" y="387">A</text>
<text x="33.1" y="414.5">12</text>
<text x="74.1" y="414.5">11</text>
<text x="124.1" y="414.5">10</text>
<text x="175.5" y="414.5">9</text>
<text x="225.5" y="414.5">8</text>
<text x="275.5" y="414.5">7</text>
<text x="325.5" y="414.5">6</text>
<text x="375.5" y="414.5">5</text>
<text x="425.5" y="414.5">4</text>
<text x="475.5" y="414.5">3</text>
<text x="525.5" y="414.5">2</text>
<text x="566.5" y="414.5">1</text>
</g>
<g font-size="4.2" fill="#808080">
<text x="109.5" y="20.6">171</text>
<text x="12.8" y="121.6">70 H7</text>
<text x="313" y="121.6">25 h6</text>
<text x="335" y="121.6">80 h7</text>
<text x="358.9" y="121.6">140</text>
<text x="274.7" y="151.6">38</text>
<text x="245.7" y="216.6">97</text>
</g>
<g font-size="4.2">
<text x="99.5" y="34.8">1</text>
<text x="114.6" y="34.8">2</text>
<text x="129.9" y="34.8">3</text>
<text x="145.1" y="34.8">4</text>
<text x="160.3" y="34.8">5</text>
<text x="175.4" y="34.8">6</text>
<text x="190.7" y="34.8">7</text>
<text x="205.9" y="34.8">8</text>
<text x="221.1" y="34.8">9</text>
<text x="235.2" y="34.8">10</text>
<text x="250.3" y="34.8">11</text>
<text x="265.5" y="34.8">12</text>
<text x="302" y="89.5">13</text>
<text x="302" y="104.7">14</text>
<text x="7.1" y="112.2">31</text>
<text x="302" y="119.9">15</text>
<text x="7.1" y="127.4">30</text>
<text x="302" y="135.1">16</text>
<text x="302" y="150.3">17</text>
<text x="302" y="165.5">18</text>
<text x="7.1" y="173">29</text>
<text x="148.9" y="207.5">SECTION A-A</text>
<text x="74.7" y="211.9">28</text>
<text x="89.9" y="211.9">27</text>
<text x="105" y="211.9">26</text>
<text x="120.3" y="211.9">25</text>
<text x="135.5" y="211.9">24</text>
<text x="144.5" y="211.3">32</text>
<text x="150.7" y="211.9">23</text>
<text x="165.9" y="211.9">22</text>
<text x="181.1" y="211.9">21</text>
<text x="196.3" y="211.9">20</text>
<text x="211.5" y="211.9">19</text>
<text x="73.2" y="218.7">A</text>
<text x="73.2" y="322.7">A</text>
</g>
<text font-size="3.9" x="574.9" y="398.5">A2</text>
<g font-size="3.3">
<text x="376.5" y="13.5">ITEM</text>
<text x="376.9" y="16.7">NO.</text>
<text x="397.9" y="15.1">PART NUMBER</text>
<text x="470.5" y="15.1">DESCRIPTION</text>
<text x="544.2" y="15.1">MATERIAL</text>
<text x="575.4" y="15.1">QTY.</text>
<text x="379.1" y="21.6">1</text>
<text x="392.6" y="21.6">Radial_Seal_12x32x7</text>
<text x="448.4" y="21.6">Radial shaft seal DIN 3760 A 12x32x7 NBR</text>
<text x="548.8" y="21.6">NBR</text>
<text x="578.1" y="21.6">1</text>
<text x="379.1" y="26.4">2</text>
<text x="393.1" y="26.4">Circlip_DIN471_12x1</text>
<text x="459.4" y="26.4">Retaining ring DIN 471 12x1</text>
<text x="539.4" y="26.4">1.8159 (51CrV4)</text>
<text x="578.1" y="26.4">1</text>
<text x="379.1" y="31.6">3</text>
<text x="396.7" y="31.6">ISO4762_M5x12</text>
<text x="445.1" y="31.6">Socket head cap screw ISO 4762 M5x12 - 8.8</text>
<text x="541.1" y="31.6">1.1191 (C45E)</text>
<text x="578.1" y="31.6">3</text>
<text x="379.1" y="36.8">4</text>
<text x="389.6" y="36.8">Stage_1_Planet_Bearing</text>
<text x="452.8" y="36.8">Drawn cup needle bearing HK1212</text>
<text x="532.9" y="36.8">1.3505 (100Cr6), 60 HRC</text>
<text x="578.1" y="36.8">3</text>
<text x="379.1" y="42.1">5</text>
<text x="379.1" y="47.3">6</text>
<text x="391.5" y="42.1">Stage_1_Planet_Gear</text>
<text x="391.6" y="47.3">Stage_1_Planet_Shaft</text>
<text x="447.5" y="42.1">PG25-202 Planet gear, z27 m1.5, crowned</text>
<text x="452.1" y="47.3">PG25-203 Planet pin d12 h6, stage 1</text>
<text x="532.9" y="47.3">1.3505 (100Cr6), 60 HRC</text>
<text x="534.9" y="42.1">1.6587 (18CrNiMo7-6)</text>
<text x="578.1" y="42.1">3</text>
<text x="578.1" y="47.3">3</text>
<text x="379.1" y="52.5">7</text>
<text x="396.5" y="52.5">DIN7984_M5x10</text>
<text x="441.3" y="52.5">Low-head socket cap screw DIN 7984 M5x10 - 8.8</text>
<text x="541.1" y="52.5">1.1191 (C45E)</text>
<text x="578.1" y="52.5">3</text>
<text x="379.1" y="57.8">8</text>
<text x="386.7" y="57.8">Stage_2_Carrier_Rear_Plate</text>
<text x="452.8" y="57.8">PG25-306 Carrier plate 2, input side</text>
<text x="538" y="57.8">1.7225 (42CrMo4)</text>
<text x="578.1" y="57.8">1</text>
<text x="379.1" y="63">9</text>
<text x="391.6" y="63">Stage_2_Planet_Shaft</text>
<text x="452.1" y="63">PG25-304 Planet pin d12 h6, stage 2</text>
<text x="532.9" y="63">1.3505 (100Cr6), 60 HRC</text>
<text x="578.1" y="63">3</text>
<text x="378.2" y="68.2">10</text>
<text x="391.5" y="68.2">Stage_2_Planet_Gear</text>
<text x="447.5" y="68.2">PG25-303 Planet gear, z27 m1.5, crowned</text>
<text x="534.9" y="68.2">1.6587 (18CrNiMo7-6)</text>
<text x="578.1" y="68.2">3</text>
<text x="378.2" y="73.5">11</text>
<text x="393.8" y="73.5">Stage_2_Sun_Gear</text>
<text x="450.2" y="73.5">PG25-301 Sun 2 with DIN 5480 stub, z18</text>
<text x="534.9" y="73.5">1.6587 (18CrNiMo7-6)</text>
<text x="578.1" y="73.5">1</text>
<text x="378.2" y="78.7">12</text>
<text x="378.2" y="83.9">13</text>
<text x="393.3" y="78.7">Output_Seal_Cover</text>
<text x="396.7" y="83.9">ISO4762_M4x16</text>
<text x="445.1" y="83.9">Socket head cap screw ISO 4762 M4x16 - 8.8</text>
<text x="458.4" y="78.7">PG25-504 Output seal cover</text>
<text x="541.1" y="83.9">1.1191 (C45E)</text>
<text x="542" y="78.7">1.0503 (C45)</text>
<text x="578.1" y="78.7">1</text>
<text x="578.1" y="83.9">4</text>
<text x="378.2" y="89.3">14</text>
<text x="394.2" y="89.3">Lock_Washer_MB6</text>
<text x="458" y="89.3">Lock washer MB 6 (DIN 5406)</text>
<text x="539.8" y="89.3">1.0037 (S235JR)</text>
<text x="578.1" y="89.3">1</text>
<text x="378.2" y="94.2">15</text>
<text x="389.7" y="94.2">Output_Bearing_Spacer</text>
<text x="447.6" y="94.2">PG25-401 Cone spacer, ground to setting</text>
<text x="542" y="94.2">1.0503 (C45)</text>
<text x="578.1" y="94.2">1</text>
<text x="378.2" y="99.4">16</text>
<text x="386.5" y="99.4">Stage_2_Carrier_Front_Plate</text>
<text x="450.2" y="99.4">PG25-305 Output carrier, integral shaft</text>
<text x="538" y="99.4">1.7225 (42CrMo4)</text>
<text x="578.1" y="99.4">1</text>
<text x="378.2" y="104.8">17</text>
<text x="392.6" y="104.8">Radial_Seal_28x42x7</text>
<text x="448.4" y="104.8">Radial shaft seal DIN 3760 A 28x42x7 NBR</text>
<text x="548.8" y="104.8">NBR</text>
<text x="578.1" y="104.8">1</text>
<text x="378.2" y="109.8">18</text>
<text x="397.3" y="109.8">Lock_Nut_KM6</text>
<text x="461.6" y="109.8">Lock nut KM 6 (M30x1.5)</text>
<text x="542" y="109.8">1.0503 (C45)</text>
<text x="578.1" y="109.8">1</text>
<text x="378.2" y="114.6">19</text>
<text x="378.2" y="119.9">20</text>
<text x="396.1" y="119.9">Output_Housing</text>
<text x="399.9" y="114.6">TRB_32006X</text>
<text x="456.5" y="114.6">Tapered roller bearing 32006 X</text>
<text x="460.5" y="119.9">PG25-501 Output housing</text>
<text x="532.9" y="114.6">1.3505 (100Cr6), 60 HRC</text>
<text x="534.7" y="119.9">0.7050 (EN-GJS-500-7)</text>
<text x="578.1" y="114.6">2</text>
<text x="578.1" y="119.9">1</text>
<text x="378.2" y="125.1">21</text>
<text x="389.6" y="125.1">Stage_2_Planet_Bearing</text>
<text x="452.8" y="125.1">Drawn cup needle bearing HK1212</text>
<text x="532.9" y="125.1">1.3505 (100Cr6), 60 HRC</text>
<text x="578.1" y="125.1">3</text>
<text x="378.2" y="130.3">22</text>
<text x="393.2" y="130.3">Stage_2_Ring_Gear</text>
<text x="442.5" y="130.3">PG25-302 Ring gear 2, z72 m1.5, housing section</text>
<text x="538" y="130.3">1.7225 (42CrMo4)</text>
<text x="578.1" y="130.3">1</text>
<text x="378.2" y="135.7">23</text>
<text x="391.8" y="135.7">Planet_Thrust_Washer</text>
<text x="447.4" y="135.7">PG25-206 Planet thrust washer 12.2x24x0.4</text>
<text x="539.4" y="135.7">1.8159 (51CrV4)</text>
<text x="577.2" y="135.7">12</text>
<text x="378.2" y="140.5">24</text>
<text x="390" y="140.5">Interstage_Spacer_Ring</text>
<text x="455.3" y="140.5">PG25-502 Interstage spacer ring</text>
<text x="542" y="140.5">1.0503 (C45)</text>
<text x="578.1" y="140.5">1</text>
<text x="378.2" y="145.8">25</text>
<text x="386.7" y="145.8">Stage_1_Carrier_Rear_Plate</text>
<text x="444.4" y="145.8">PG25-205 Carrier plate 1, bridges + spline hub</text>
<text x="538" y="145.8">1.7225 (42CrMo4)</text>
<text x="578.1" y="145.8">1</text>
<text x="378.2" y="151.2">26</text>
<text x="396.7" y="151.2">ISO4762_M6x70</text>
<text x="457.9" y="151.2">ISO 4762 M6x70-8.8, 10.1 N.m</text>
<text x="541.1" y="151.2">1.1191 (C45E)</text>
<text x="578.1" y="151.2">8</text>
<text x="378.2" y="156">27</text>
<text x="378.2" y="161.2">28</text>
<text x="386.5" y="156">Stage_1_Carrier_Front_Plate</text>
<text x="397.3" y="161.2">DGBB_6201_2Z</text>
<text x="444.7" y="161.2">Deep groove ball bearing 6201-2Z (12x32x10)</text>
<text x="452.8" y="156">PG25-204 Carrier plate 1, input side</text>
<text x="532.9" y="161.2">1.3505 (100Cr6), 60 HRC</text>
<text x="538" y="156">1.7225 (42CrMo4)</text>
<text x="578.1" y="156">1</text>
<text x="578.1" y="161.2">2</text>
<text x="378.2" y="166.5">29</text>
<text x="397.7" y="166.5">Input_Housing</text>
<text x="448.5" y="166.5">PG25-503 Input housing / motor adapter</text>
<text x="534.7" y="166.5">0.7050 (EN-GJS-500-7)</text>
<text x="578.1" y="166.5">1</text>
<text x="378.2" y="171.7">30</text>
<text x="391.3" y="171.7">Input_Shaft_Sun_Gear</text>
<text x="448.4" y="171.7">PG25-101 Input shaft with sun 1, z18 m1.5</text>
<text x="534.9" y="171.7">1.6587 (18CrNiMo7-6)</text>
<text x="578.1" y="171.7">1</text>
<text x="378.2" y="176.9">31</text>
<text x="388.4" y="176.9">Bellows_Coupling_D50x68</text>
<text x="442.1" y="176.9">Metal bellows coupling TKN&gt;=12.5 N.m, 12/19 H7</text>
<text x="535.6" y="176.9">3.1355 (EN-AW 2024)</text>
<text x="578.1" y="176.9">1</text>
<text x="378.2" y="182.2">32</text>
<text x="393.2" y="182.2">Stage_1_Ring_Gear</text>
<text x="442.5" y="182.2">PG25-201 Ring gear 1, z72 m1.5, housing section</text>
<text x="538" y="182.2">1.7225 (42CrMo4)</text>
<text x="578.1" y="182.2">1</text>
<text x="378.2" y="187.4">33</text>
<text x="398.2" y="187.4">ISO8734_6x60</text>
<text x="448.7" y="187.4">Dowel pin ISO 8734 6 m6 x 60, hardened</text>
<text x="532.9" y="187.4">1.3505 (100Cr6), 60 HRC</text>
<text x="578.1" y="187.4">2</text>
<text x="20" y="325.8">GENERAL NOTES</text>
<text x="20" y="329.3">1. Dimensions in mm. ISO GPS (ISO 8015, ISO 1101, ISO 5459). General tolerances ISO 2768-mK.</text>
<text x="20" y="332.8">2. Ratio 25:1 (2 x 5:1), 18/27/72, m 1.5, x = 0, ISO 1328-1 grade 6. Output T2N 59.8 N.m (rating 90 N.m), T2B 209 N.m.</text>
<text x="20" y="336.3">3. Output backlash &lt;= 10 arcmin worst case (4.6 - 8.9 arcmin statistical). Tooth thickness allowances (um): sun -15/-35, planets -20/-40, rings -15/-35.</text>
<text x="20" y="339.8">4. Planets: helix crowning Cb = 5 +/-2 um. Planet end float 0.14 - 0.29 mm. Input bearing axial play 0.05 - 0.44 mm.</text>
<text x="20" y="343.3">5. Output bearings 32006 X, O arrangement: grind cone spacer for 0 - 10 um axial preload; lock KM 6 with MB 6 tab.</text>
<text x="20" y="346.8">6. Tie bolts 8 x M6-8.8 at 10.1 N.m, cross pattern. Cage screws M5-8.8 at 5.9 N.m, medium-strength threadlocker. Joint faces: anaerobic flange sealant.</text>
<text x="20" y="350.3">7. Ring gears, spacer and housings: dowel holes line-reamed on assembly, dia 6 H7, with the stack clamped.</text>
<text x="20" y="353.8">8. Grease NLGI 0, ISO VG 220 base oil, 35 % of free volume. Paint outer surfaces; black-oxide ring outside diameters.</text>
<text x="20" y="357.3">9. Mounting: 4 x M8-10.9 on dia 128, spigot dia 80 h7. Motor SGM7J-08A: spigot dia 70 h7, 4 x M6 on dia 90. Mass 10.1 kg without motor.</text>
</g>
<text font-size="2.5" x="576.9" y="359.1">A</text>
<g font-size="2">
<text x="404.6" y="357.6">UNLESS OTHERWISE SPECIFIED:</text>
<text x="438.4" y="357.6">FINISH:</text>
<text x="485.3" y="357.5">DEBURR AND</text>
<text x="485.3" y="360">BREAK SHARP</text>
<text x="516.6" y="359">DO NOT SCALE DRAWING</text>
<text x="557.3" y="359.2">REVISION</text>
<text x="404.6" y="360.1">DIMENSIONS ARE IN MILLIMETERS</text>
<text x="404.6" y="362.6">SURFACE FINISH:</text>
<text x="404.6" y="365.1">TOLERANCES:</text>
<text x="485.3" y="362.5">EDGES</text>
<text x="406.2" y="367.6">LINEAR:</text>
<text x="406.2" y="370.1">ANGULAR:</text>
<text x="418.3" y="375">NAME</text>
<text x="434" y="374.9">SIGNATURE</text>
<text x="451.2" y="374.9">DATE</text>
<text x="504.1" y="374.9">TITLE:</text>
<text x="404.6" y="379.1">DRAWN</text>
<text x="404.9" y="383.3">CHK'D</text>
<text x="448.7" y="378.9">2026-11-04</text>
<text x="404.4" y="387.4">APPV'D</text>
<text x="405.1" y="391.8">MFG</text>
<text x="405.5" y="396">Q.A</text>
<text x="459.6" y="395.5">MATERIAL:</text>
<text x="504" y="395.5">DWG NO.</text>
<text x="459.6" y="408.5">WEIGHT: 10.1 kg</text>
<text x="504.1" y="408.6">SCALE:1:1</text>
<text x="548.5" y="408.6">SHEET 1 OF 1</text>
</g>
</svg>
